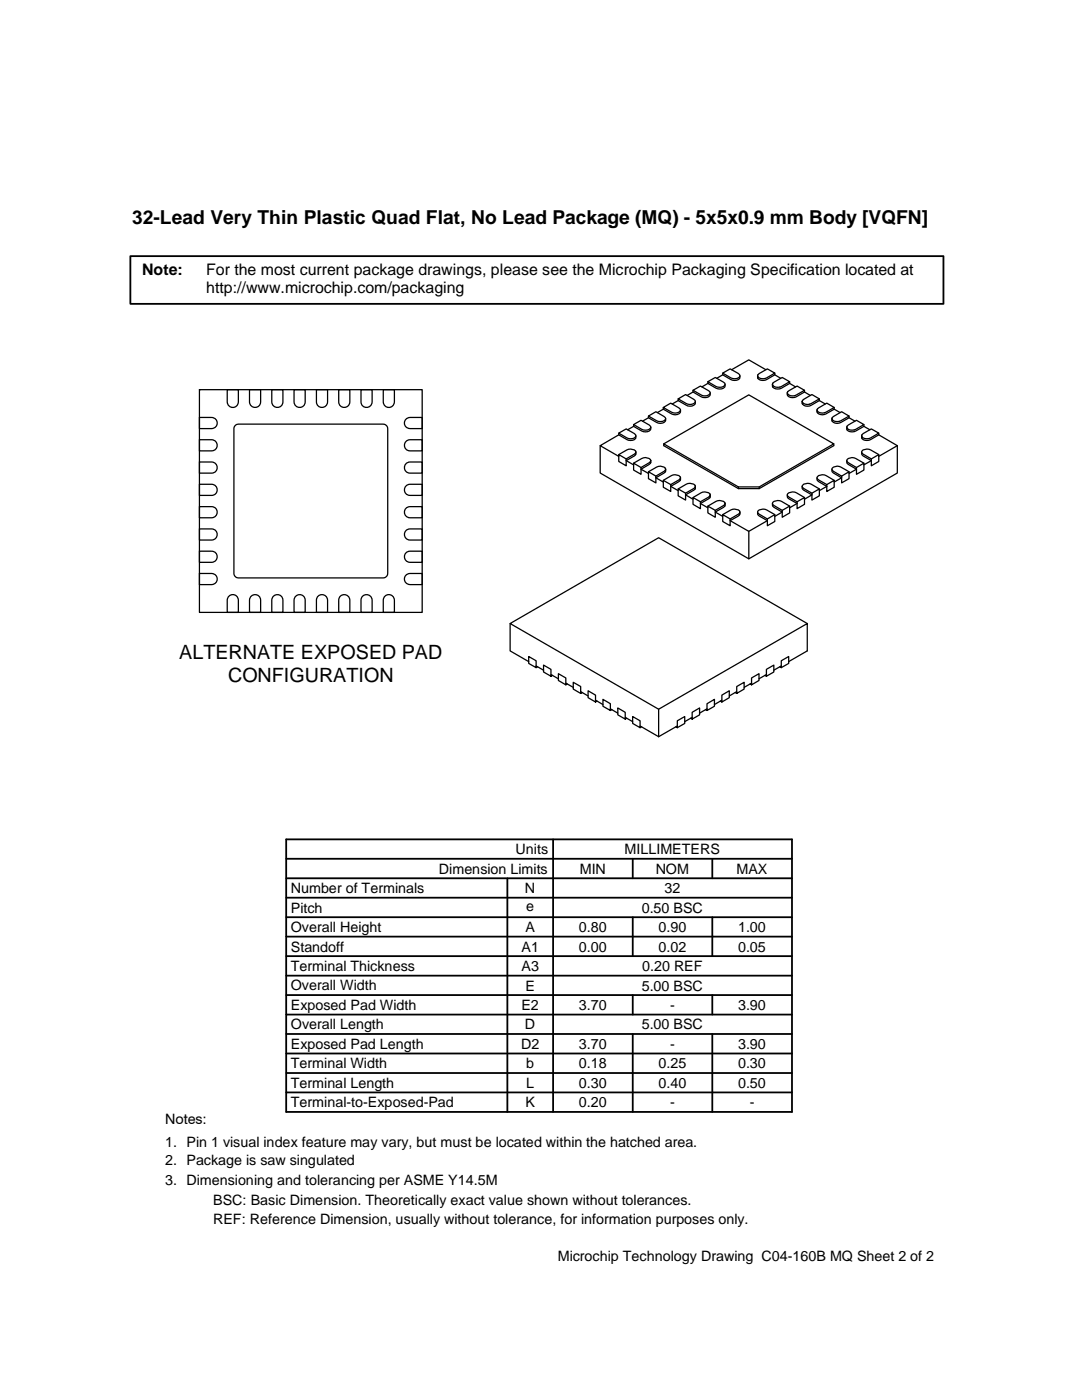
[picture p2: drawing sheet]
<svg xmlns="http://www.w3.org/2000/svg" width="216mm" height="279mm" viewBox="0 0 216 279" stroke-linecap="round" stroke-linejoin="round" font-family="sans-serif">
<g fill="none" stroke="#000" stroke-width=".25">
<path d="M39.8 77.8h44.4v44.4h-44.4zM39.8 77.8h.1M45.3 77.8h2.3v2.4a1.11 1.11 0 0 1-1.1 1.1 1.11 1.11 0 0 1-1.2-1.1zM49.8 77.8h2.2v2.4a1.11 1.11 0 0 1-1.1 1.1 1.11 1.11 0 0 1-1.1-1.1zM54.2 77.8h2.3v2.4a1.11 1.11 0 0 1-1.2 1.1 1.11 1.11 0 0 1-1.1-1.1zM58.7 77.8h2.2v2.4a1.11 1.11 0 0 1-1.1 1.1 1.11 1.11 0 0 1-1.1-1.1zM63.1 77.8h2.3v2.4a1.11 1.11 0 0 1-1.1 1.1 1.11 1.11 0 0 1-1.2-1.1zM67.6 77.8h2.2v2.4a1.11 1.11 0 0 1-1.1 1.1 1.11 1.11 0 0 1-1.1-1.1zM72 77.8h2.3v2.4a1.11 1.11 0 0 1-1.2 1.1 1.11 1.11 0 0 1-1.1-1.1zM76.5 77.8h2.2v2.4a1.11 1.11 0 0 1-1.1 1.1 1.11 1.11 0 0 1-1.1-1.1zM135.3 79.9l-1.2 .7M135.3 79.6l1.5-.9 1.6 1 .3 .4a1.16 1.16 0 0 1-1.8 .4z"/>
<path d="M135.3 79.6v.3l1.6 1a1.22 1.22 0 0 0 1.8-.4v-.4M138.3 78.2l-1.2 .7M138.3 77.9l1.5-.9 1.6 1 .3 .4a1.16 1.16 0 0 1-1.8 .4zM138.3 77.9v.3l1.6 1a1.24 1.24 0 0 0 1.8-.5v-.3M141.2 76.5l-1.1 .7M141.2 76.2l1.5-.9 1.7 1 .3 .4a1.05 1.05 0 0 1-1.5 .6zM141.2 76.2v.3l1.7 1a1.26 1.26 0 0 0 1.8-.5v-.3M144.2 74.8l-1.2 .7M144.2 74.5l1.5-.9 1.6 .9 .3 .3v.3a1.35 1.35 0 0 1-1.8 .3zM144.2 74.5v.3l1.6 1a1.26 1.26 0 0 0 1.8-.5v-.3M146 73.8l3.4-2 3.4 2M151.2 74.8l1.9-1.2 1.5 .9-1.6 .9a1.26 1.26 0 0 1-1.8-.4z"/>
<path d="M154.2 76.5l1.9-1.2 1.5 .9-1.7 .9a1.24 1.24 0 0 1-1.8-.4zM154.6 74.5v.3l-1.6 1a1.26 1.26 0 0 1-1.8-.5v-.3M154.6 74.8l1.2 .7M157.2 78.2l1.8-1.2 1.5 .9-1.6 .9a1.22 1.22 0 0 1-1.8-.4zM157.6 76.2v.3l-1.7 1a1.26 1.26 0 0 1-1.8-.5v-.3M157.6 76.5l1.2 .7M160.1 79.9l1.9-1.2 1.5 .9-1.6 .9a1.26 1.26 0 0 1-1.8-.4zM160.5 77.9v.3l-1.6 1a1.24 1.24 0 0 1-1.8-.5v-.3M160.5 78.2l1.2 .7M163.5 79.6v.3l-1.6 1a1.22 1.22 0 0 1-1.8-.4v-.4M163.5 79.9l1.2 .7M39.8 83.3h2.4a1.11 1.11 0 0 1 1.1 1.1 1.11 1.11 0 0 1-1.1 1.1h-2.4z"/>
<path d="M39.8 87.8h2.4a1.11 1.11 0 0 1 1.1 1.1 1.11 1.11 0 0 1-1.1 1.1h-2.4zM39.8 92.2h2.4a1.11 1.11 0 0 1 1.1 1.1 1.11 1.11 0 0 1-1.1 1.1h-2.4zM39.8 96.6h2.4a1.11 1.11 0 0 1 1.1 1.2 1.11 1.11 0 0 1-1.1 1.1h-2.4zM46.8 85l.8-.4h28.9a.91 .91 0 0 1 .9 .9v28.9a.91 .91 0 0 1-.9 .9h-28.9a.91 .91 0 0 1-.9-.9v-28.9zM80.9 83.8l.4-.3 .5-.2h2.4v2.2h-2.4a1.11 1.11 0 0 1-1-.6 1.11 1.11 0 0 1 .1-1.1zM80.9 97.1l.4-.3 .5-.2h2.4v2.3h-2.4a1.1 1.1 0 0 1-1-.6 1.1 1.1 0 0 1 .1-1.2zM80.9 92.7l.4-.4 .5-.1h2.4v2.2h-2.4a1.1 1.1 0 0 1-1-.6 1.1 1.1 0 0 1 .1-1.1zM80.9 88.2l.4-.3 .5-.1h2.4v2.2h-2.4a1.1 1.1 0 0 1-1-.6 1.1 1.1 0 0 1 .1-1.2zM119.8 88.9v5.5l29.6 17.1 29.6-17.1v-5.5M123.5 86.8l-3.7 2.1 3.7 2.2M123.5 90.7l1.4 .9v1.4l-1.4-.9zM123.5 86.4l1.4-.8 1.7 .9 .3 .3a.98 .98 0 0 1-1.5 .7z"/>
<path d="M123.5 86.4v.4l1.6 .9a1.35 1.35 0 0 0 1.8-.3v-.4M126.4 85.1l-1.2 .7M126.4 84.7l1.5-.8 1.6 .9 .3 .3v.3a1.35 1.35 0 0 1-1.7 .3zM126.4 84.7v.4l1.7 .9a1.26 1.26 0 0 0 1.8-.4v-.3M126.4 92.4l1.5 .9v1.4l-1.5-.9zM126.9 90.2l-.1-.2a1.53 1.53 0 0 0-1.7-.2l-1.6 .9M126.9 90.2a.61 .61 0 0 1-.3 .8l-1.7 .9 1.5 .9M126.9 90.2l-.3 .4-1.7 1M129.4 83.4l-1.2 .7M129.4 83l1.5-.8 1.6 .9 .3 .3v.3a1.35 1.35 0 0 1-1.8 .3zM129.4 83v.4l1.6 .9a1.26 1.26 0 0 0 1.8-.4v-.4M129.4 94.1l1.5 .9v1.4l-1.5-.9z"/>
<path d="M129.9 91.9l-.1-.2a1.44 1.44 0 0 0-1.7-.2l-1.7 .9M129.9 91.9a.64 .64 0 0 1-.4 .8l-1.6 .9 1.5 .9M129.9 91.9l-.4 .5-1.6 .9M132.4 81.7l-1.2 .6M132.4 81.3l1.4-.8 1.7 .9 .3 .3v.2a1.35 1.35 0 0 1-1.8 .4zM132.4 81.3v.4l1.6 .9a1.26 1.26 0 0 0 1.8-.4v-.4M132.4 95.9l1.4 .8v1.4l-1.4-.9zM132.4 88.6l17-9.8 17 9.8-14.9 8.6h-4.2zM132.4 88.6v.3l14.9 8.6h4.2l14.9-8.6v-.3M132.8 93.6l-.1-.2a1.44 1.44 0 0 0-1.7-.2l-1.6 .9M132.8 93.6a.64 .64 0 0 1-.3 .8l-1.6 1 1.5 .8M132.8 93.6l-.3 .5-1.6 .9"/>
<path d="M135.3 97.6l1.5 .8v1.4l-1.5-.8zM135.8 95.4l-.1-.3a1.5 1.5 0 0 0-1.7-.2l-1.6 1M135.8 95.4a.64 .64 0 0 1-.3 .7l-1.7 1 1.5 .8M135.8 95.4l-.3 .4-1.7 .9M138.3 99.3l1.5 .8v1.4l-1.5-.9zM138.7 97.1v-.2a1.53 1.53 0 0 0-1.8-.3l-1.6 1M138.7 97.1a.64 .64 0 0 1-.3 .7l-1.6 1 1.5 .8M138.7 97.1l-.3 .4-1.6 .9M141.7 98.8l-.1-.2a1.57 1.57 0 0 0-1.7-.3l-1.6 1M141.7 98.8a.65 .65 0 0 1-.3 .7l-1.6 1 1.4 .8M141.7 98.8l-.3 .4-1.6 .9M147.3 97.2v.3"/>
<path d="M151.5 97.2v.3M157.1 98.8a.65 .65 0 0 0 .3 .7l1.6 1-1.4 .8M160.1 97.1a.64 .64 0 0 0 .3 .7l1.6 1-1.5 .8M160.5 99.3l-1.6-1a1.47 1.47 0 0 0-1.8 .4l.1 .3 .2 .2 1.6 .9M162 98.4l1.5-.8v1.4l-1.5 .8zM163 95.4a.64 .64 0 0 0 .3 .7l1.7 1-1.5 .8M163.1 81.6l1.9-1.1 1.5 .8-1.7 1a1.26 1.26 0 0 1-1.8-.5zM163.5 97.6l-1.6-1a1.47 1.47 0 0 0-1.8 .3v.3l.3 .3 1.6 .9M165 96.7l1.5-.8v1.3l-1.5 .9zM166 93.6v.5l.3 .3 1.6 1-1.4 .8M166.1 83.3l1.8-1.1 1.5 .8-1.6 1a1.23 1.23 0 0 1-1.8-.5zM166.5 95.9l-1.7-1a1.47 1.47 0 0 0-1.8 .3v.3l.3 .3 1.7 .9"/>
<path d="M166.5 81.3v.4l-1.7 .9a1.26 1.26 0 0 1-1.8-.4v-.4M166.5 81.7l1.1 .6M167.9 95l1.5-.9v1.4l-1.5 .9zM169 91.9v.5l.3 .3 1.6 .9-1.5 .9M169 85l1.9-1.1 1.5 .8-1.6 1a1.23 1.23 0 0 1-1.8-.4zM169.4 94.1l-1.6-.9a1.39 1.39 0 0 0-1.8 .3v.2l.3 .4 1.6 .9M169.4 83v.4l-1.6 .9a1.23 1.23 0 0 1-1.8-.4v-.4M169.4 83.4l1.2 .7M170.9 93.3l1.5-.9v1.4l-1.5 .9zM171.9 90.2l.1 .5 .2 .3 1.7 .9-1.5 .9M172 86.8l1.9-1.2 1.4 .8-1.6 1a1.23 1.23 0 0 1-1.8-.4zM172.4 92.4l-1.6-.9a1.39 1.39 0 0 0-1.8 .3v.2l.3 .4 1.6 .9"/>
<path d="M172.4 84.7v.4l-1.6 .9a1.23 1.23 0 0 1-1.8-.4v-.3M172.4 85.1l1.2 .7M173.9 91.6l1.4-.9v1.4l-1.4 .9zM175.3 90.7l-1.6-.9a1.43 1.43 0 0 0-1.7 .3v.3l.2 .2 1.7 1M175.3 86.8l3.7 2.1-3.7 2.2M175.3 86.4v.4l-1.6 .9a1.23 1.23 0 0 1-1.8-.4v-.3M39.8 101.1h2.4a1.11 1.11 0 0 1 1.1 1.1 1.11 1.11 0 0 1-1.1 1.1h-2.4zM39.8 105.6h2.4a1.11 1.11 0 0 1 1.1 1.1 1.11 1.11 0 0 1-1.1 1.1h-2.4zM39.8 110h2.4a1.11 1.11 0 0 1 1.1 1.1 1.11 1.11 0 0 1-1.1 1.1h-2.4zM39.8 114.4h2.4a1.11 1.11 0 0 1 1.1 1.2 1.11 1.11 0 0 1-1.1 1.1h-2.4zM45.8 118.9a1.11 1.11 0 0 1 1.2-.1 1.11 1.11 0 0 1 .6 1v2.4h-2.3v-2.4l.2-.6zM50.2 118.9a1.11 1.11 0 0 1 1.8 .9v2.4h-2.2v-2.4l.1-.6z"/>
<path d="M54.7 118.9a1.11 1.11 0 0 1 1.8 .9v2.4h-2.3v-2.4l.2-.6zM59.1 118.9a1.11 1.11 0 0 1 1.8 .9v2.4h-2.2v-2.4l.1-.6zM63.6 118.9a1.13 1.13 0 0 1 1.8 .9v2.4h-2.3v-2.4l.2-.6zM68 118.9a1.13 1.13 0 0 1 1.8 .9v2.4h-2.2v-2.4l.1-.6zM72.5 118.9a1.13 1.13 0 0 1 1.8 .9v2.4h-2.3v-2.4l.2-.6zM76.9 118.9a1.12 1.12 0 0 1 1.8 .9v2.4h-2.2v-2.4l.1-.6zM80.9 114.9l.4-.3 .5-.2h2.4v2.3h-2.4a1.12 1.12 0 0 1-.9-1.8zM80.9 101.6l.4-.4 .5-.1h2.4v2.2h-2.4a1.12 1.12 0 0 1-.9-1.7zM80.9 110.5l.4-.4 .5-.1h2.4v2.2h-2.4a1.12 1.12 0 0 1-.9-1.7zM80.9 106l.4-.3 .5-.1h2.4v2.2h-2.4a1.12 1.12 0 0 1-.9-1.8zM141.2 101l1.5 .9v1.3l-1.5-.8zM144.2 102.7l1.5 .9v1.3l-1.5-.8z"/>
<path d="M144.7 100.5l-.1-.2a1.57 1.57 0 0 0-1.7-.2l-1.7 .9M144.7 100.5a.65 .65 0 0 1-.3 .8l-1.7 .9 1.5 .9M144.7 100.5l-.3 .4-1.7 1M147.6 102.2v.5l-.3 .3-1.6 .9 3.7 2.1 3.7-2.1-1.6-.9a.65 .65 0 0 1-.3-.8M147.6 102.2v-.2a1.57 1.57 0 0 0-1.8-.2l-1.6 .9M147.6 102.2l-.3 .4-1.6 1M149.4 106v5.5M153.1 103.6l1.5-.9v1.4l-1.5 .8zM154.1 100.5a.65 .65 0 0 0 .4 .8l1.6 .9-1.5 .9M154.6 102.7l-1.6-.9a1.47 1.47 0 0 0-1.8 .3v.3l.3 .2 1.6 1M156.1 101.9l1.5-.9v1.4l-1.5 .8zM157.6 101l-1.7-.9a1.47 1.47 0 0 0-1.7 .3v.3l.3 .2 1.6 1"/>
<path d="M159 100.1l1.5-.8v1.3l-1.5 .9zM101.8 124.4v5.5l3.7 2.1M107 132.9l1.5 .9M107.3 133.1l-.3 .1-1.5-.8v-1.4l1.5 .9v1.3M109.9 134.6l1.5 .9M110.2 134.8l-.3 .2-1.4-.9v-1.4l1.4 .9v1.4M112.9 136.3l1.5 .9M113.2 136.5l-.3 .2-1.5-.9v-1.3l1.5 .8v1.4M115.9 138l1.4 .9M116.2 138.2l-.3 .2-1.5-.9v-1.3l1.5 .8v1.4M118.8 139.7l1.5 .9M119.1 139.9l-.3 .2-1.5-.9v-1.3l1.5 .8v1.4"/>
<path d="M143.7 139.9l.3 .2 1.5-.9v-1.3l-1.5 .8v1.4M144 139.7l-1.4 .9M146.7 138.2l.3 .2 1.5-.9v-1.3l-1.5 .8v1.4M147 138l-1.5 .9M149.7 136.5l.3 .2 1.4-.9v-1.3l-1.4 .8v1.4M150 136.3l-1.5 .9M152.6 134.8l.3 .2 1.5-.9v-1.4l-1.5 .9v1.4M152.9 134.6l-1.5 .9M155.6 133.1l.3 .1 1.5-.8v-1.4l-1.5 .9v1.3M155.9 132.9l-1.5 .9M157.4 132l3.7-2.1v-5.5l-29.7 17.1M161.1 124.4l-29.7-17.1-29.6 17.1 29.6 17.1v5.5"/>
<path d="M121.8 141.5l1.5 .8M122.1 141.6l-.3 .2-1.5-.9v-1.3l1.5 .8v1.4M124.8 143.2l1.4 .8M125.1 143.3l-.3 .2-1.5-.8v-1.4l1.5 .9v1.3M127.7 144.9l3.7 2.1M128 145.1l-.3 .1-1.5-.8v-1.4l1.5 .8v1.4M134.9 145.1l.2 .1 1.5-.8v-1.4l-1.5 .8v1.4M135.1 144.9l-3.7 2.1M137.8 143.3l.3 .2 1.5-.8v-1.4l-1.5 .9v1.3M138.1 143.2l-1.5 .8M140.8 141.6l.3 .2 1.5-.9v-1.3l-1.5 .8v1.4M141.1 141.5l-1.5 .8"/>
</g>
<g fill="none" stroke="#000" stroke-width=".36">
<path d="M26 51.1h162.3v9.5h-162.3zM57.1 179.2h100.9M57.1 175.3h100.9M57.1 171.4h100.9M57.1 167.5h100.9v54.4h-100.9zM101.2 175.3v46.6M110.4 167.5v54.4M126.3 171.4v3.9M142.1 171.4v3.9M57.1 186.9h100.9M57.1 183h100.9M57.1 198.6h100.9"/>
<path d="M57.1 194.7h100.9M57.1 190.8h100.9M126.3 183v7.8M126.3 198.6v3.9M142.1 183v7.8M142.1 198.6v3.9M57.1 214.1h100.9M57.1 206.4h100.9M57.1 202.5h100.9M57.1 210.2h100.9M57.1 218h100.9M126.3 206.4v15.5"/>
<path d="M142.1 206.4v15.5"/>
</g>
<g font-size="3.9">
<text x="35.8" y="131.6">ALTERNATE EXPOSED PAD</text>
<text x="45.5" y="136.1">CONFIGURATION</text>
</g>
<text font-size="3.8" x="26.4" y="44.7">32-Lead Very Thin Plastic Quad Flat, No Lead Package (MQ) - 5x5x0.9 mm Body [VQFN]</text>
<g font-size="3.2">
<text x="28.4" y="54.9">Note:</text>
<text x="41.1" y="54.9">For the most current package drawings, please see the Microchip Packaging Specification located at</text>
<text x="41.1" y="58.5">http://www.microchip.com/packaging</text>
</g>
<g font-size="2.9">
<text x="102.9" y="170.5">Units</text>
<text x="124.6" y="170.5">MILLIMETERS</text>
<text x="58" y="178.2">Number of Terminals</text>
<text x="87.6" y="174.4">Dimension Limits</text>
<text x="104.8" y="178.2">N</text>
<text x="115.7" y="174.4">MIN</text>
<text x="130.8" y="174.4">NOM</text>
<text x="132.6" y="178.2">32</text>
<text x="147" y="174.4">MAX</text>
<text x="58" y="182.1">Pitch</text>
<text x="105" y="181.8">e</text>
<text x="128" y="182.1">0.50 BSC</text>
<text x="58" y="186">Overall Height</text>
<text x="58" y="189.9">Standoff</text>
<text x="104.1" y="189.9">A1</text>
<text x="104.8" y="186">A</text>
<text x="115.5" y="186">0.80</text>
<text x="115.5" y="189.9">0.00</text>
<text x="131.4" y="186">0.90</text>
<text x="131.4" y="189.9">0.02</text>
<text x="147.3" y="186">1.00</text>
<text x="147.3" y="189.9">0.05</text>
<text x="58" y="197.7">Overall Width</text>
<text x="58" y="193.8">Terminal Thickness</text>
<text x="104.1" y="193.8">A3</text>
<text x="104.8" y="197.7">E</text>
<text x="128" y="197.7">5.00 BSC</text>
<text x="128.1" y="193.8">0.20 REF</text>
<text x="58" y="201.6">Exposed Pad Width</text>
<text x="104" y="201.6">E2</text>
<text x="115.5" y="201.6">3.70</text>
<text x="133.7" y="201.6">-</text>
<text x="147.3" y="201.6">3.90</text>
<text x="58" y="205.4">Overall Length</text>
<text x="58" y="209.3">Exposed Pad Length</text>
<text x="104" y="209.3">D2</text>
<text x="104.8" y="205.4">D</text>
<text x="115.5" y="209.3">3.70</text>
<text x="128" y="205.4">5.00 BSC</text>
<text x="133.7" y="209.3">-</text>
<text x="147.3" y="209.3">3.90</text>
<text x="58" y="213.2">Terminal Width</text>
<text x="105" y="213.2">b</text>
<text x="115.5" y="213.2">0.18</text>
<text x="131.4" y="213.2">0.25</text>
<text x="147.3" y="213.2">0.30</text>
<text x="58" y="217.1">Terminal Length</text>
<text x="58" y="221">Terminal-to-Exposed-Pad</text>
<text x="104.8" y="221">K</text>
<text x="105" y="217.1">L</text>
<text x="115.5" y="221">0.20</text>
<text x="115.5" y="217.1">0.30</text>
<text x="131.4" y="217.1">0.40</text>
<text x="133.7" y="221">-</text>
<text x="147.3" y="217.1">0.50</text>
<text x="149.6" y="221">-</text>
<text x="32.9" y="224.3">Notes:</text>
<text x="32.9" y="228.9">1. Pin 1 visual index feature may vary, but must be located within the hatched area.</text>
<text x="32.9" y="232.6">2. Package is saw singulated</text>
<text x="32.9" y="236.5">3. Dimensioning and tolerancing per ASME Y14.5M</text>
<text x="42.5" y="244.3">REF: Reference Dimension, usually without tolerance, for information purposes only.</text>
<text x="42.5" y="240.6">BSC: Basic Dimension. Theoretically exact value shown without tolerances.</text>
<text x="111.3" y="251.7">Microchip Technology Drawing C04-160B MQ Sheet 2 of 2</text>
</g>
</svg>
